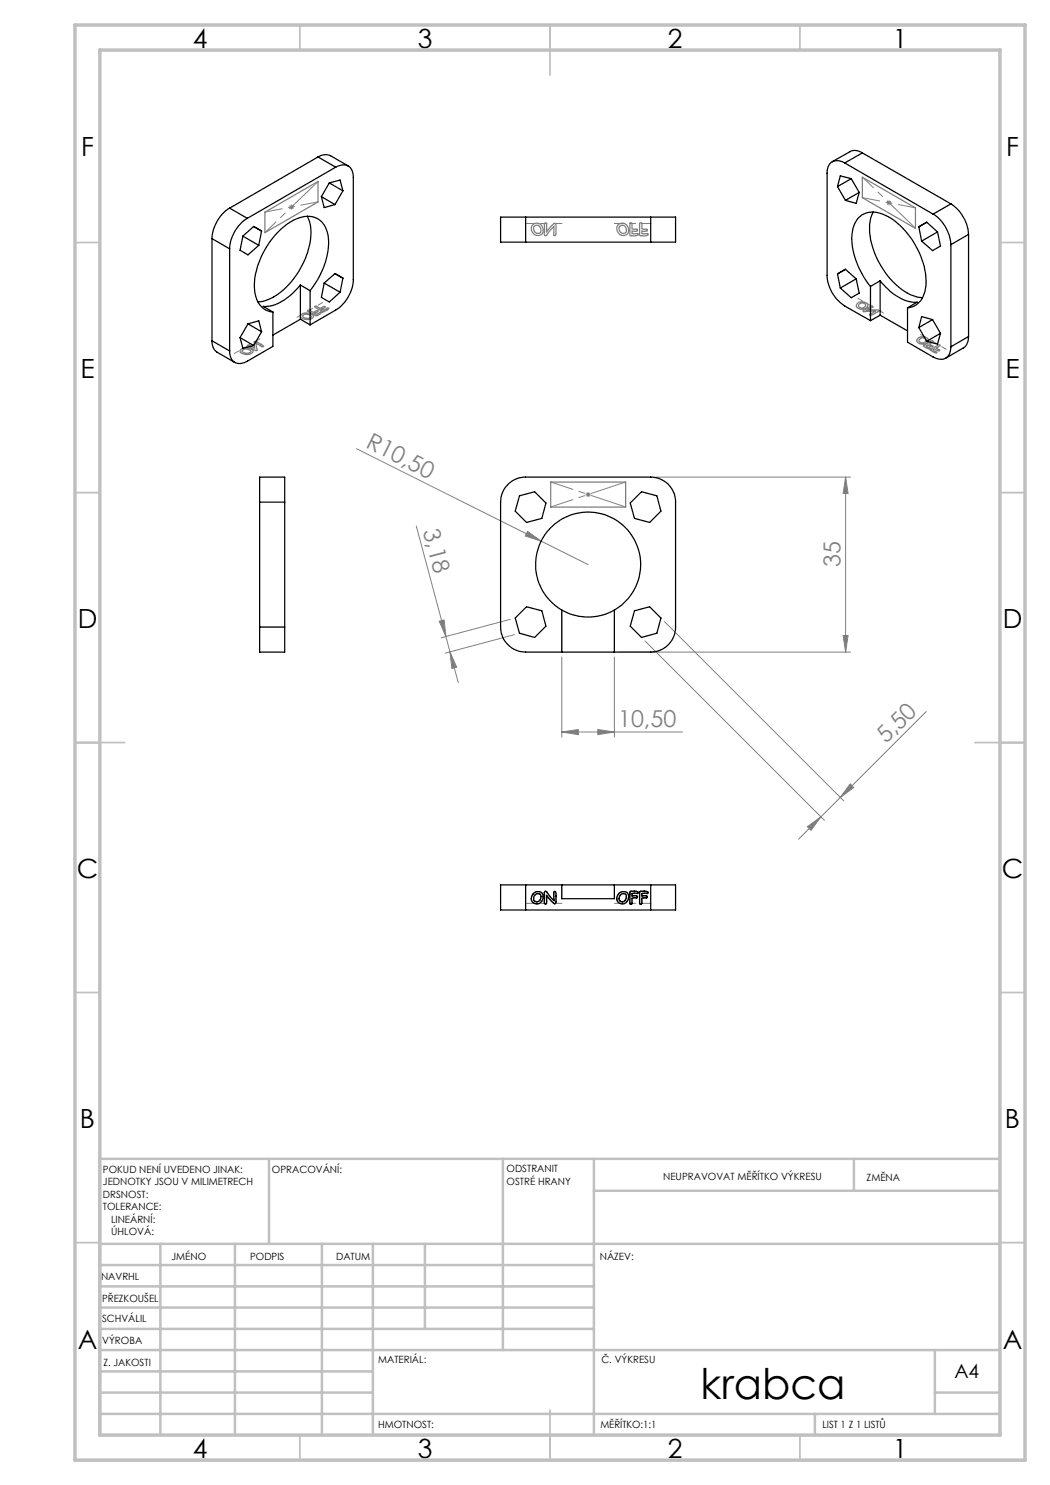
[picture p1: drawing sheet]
<svg xmlns="http://www.w3.org/2000/svg" width="210mm" height="297mm" viewBox="0 0 210 297" stroke-linecap="round" stroke-linejoin="round" font-family="sans-serif">
<g fill="none" stroke="#808080" stroke-width=".2">
<path d="M57.8 41.4h1M57.9 41.1l.8 .7M58.3 40.9v1M58.7 41.1l-.8 .7M177.3 40.6h1M177.4 40.2l.8 .7M177.8 40.1v1M178.2 40.2l-.8 .7M71.3 89.7l46.3 23.2M117.1 98.9h1M117.3 98.6l.7 .7M117.6 98.4v1"/>
<path d="M118 98.6l-.7 .7M131.1 95.4h39M169.1 95.4l.5 3.3h-1zM169.1 95.4v35M83.3 105.2l5.9 22.1M105.5 106.3l2.7 1.9-3.1-1zM87.8 124.2l1-.2 .4 3.3zM89.2 127.3l.8 3.1M90 130.4l1.7 6.1M90 130.4l1.3 3.1-.9 .2zM102.1 123.9l-13.9 3.7M102.9 126.9l-13.9 3.7"/>
<path d="M112.4 131.4v16M122.9 131.4v16M123.9 130.4h46.2M129 128.2l35.9 35.9M132.9 124.3l35.9 35.9M168.6 127.1h1l-.5 3.3zM112.4 146.4l3.3-.5v1zM112.4 146.4h24.1M119.6 145.9l3.3 .5-3.3 .5zM170 156.8l.7 .7-2.6 2zM185.2 142.3l-25.5 25.5M161.5 165.3l2.7-1.9-2 2.6z"/>
</g>
<g fill="none" stroke="#808080" stroke-width=".25">
<path d="M172.5 35.5l10.6 6.1v4.1l-10.6-6.2zM53 42.4l10.6-6.1v4.1l-10.6 6.1zM106.7 44.8a1.28 1.28 0 0 1 1.7 .5 1.28 1.28 0 0 1-.4 1.7 1.32 1.32 0 0 1-1.5-.5 1.32 1.32 0 0 1 .2-1.7zM106.9 45.3a.84 .84 0 0 1 1.1 .2 .84 .84 0 0 1-.2 1.2 .93 .93 0 0 1-.9-.4 .93 .93 0 0 1 0-1zM108.9 44.7a.34 .34 0 0 1 .4 .1 .34 .34 0 0 1 0 .4v1.1l.9-1a.8 .8 0 0 1 .9-.6l.1 1.7a.46 .46 0 0 1 0 .4 .46 .46 0 0 1-.4 .3v-1.8l-1.4 1.7a.31 .31 0 0 1-.4 .1 .31 .31 0 0 1-.1-.5zM123.5 45a1.27 1.27 0 0 1 1.9 .1 1.27 1.27 0 0 1-.3 1.9 1.35 1.35 0 0 1-1.5-.4 1.35 1.35 0 0 1-.1-1.6zM124 45.2a.88 .88 0 0 1 1.1 .3 .88 .88 0 0 1-.1 1.1 .92 .92 0 0 1-1-.4 .92 .92 0 0 1 0-1zM126 44.7l.4-.1v1.2l.4 .1a.42 .42 0 0 1 .4-.1 .42 .42 0 0 1 .3 .3l-1 .1a.27 .27 0 0 0-.1 .4 .27 .27 0 0 0 .3 .1h.7a.23 .23 0 0 1 .3 .2 .23 .23 0 0 1-.3 .2h-1a.36 .36 0 0 1-.4-.1 .36 .36 0 0 1 0-.4zM127.9 44.7l.4-.1 .1 1.2 .4 .1a.48 .48 0 0 1 .7 .1l-.2 .2h-.8a.27 .27 0 0 0-.1 .3 .27 .27 0 0 0 .2 .2h.6a.24 .24 0 0 1 .4 .2 .24 .24 0 0 1-.3 .2h-1a.37 .37 0 0 1-.4-.1 .37 .37 0 0 1 0-.4zM48.2 69.8l.8-.2a1.44 1.44 0 0 1 1.6 .7l-.5 .5-.7 .1a1.26 1.26 0 0 1-1.4-.7zM48.5 70.1a1.21 1.21 0 0 1 1.7 .2 1.16 1.16 0 0 1-1.8-.1zM49.6 69h.3l1 .6-.1-.6a.48 .48 0 0 1 .2-.7l1.2 .6a.29 .29 0 0 1 .4 .1 .29 .29 0 0 1 0 .4l-1.4-.8 .2 1.3a.32 .32 0 0 1-.3 .3 .32 .32 0 0 1-.3-.3l-1.2-.7z"/>
<path d="M60.3 62.9l.9-.3a1.49 1.49 0 0 1 1.5 .8l-.5 .4-.7 .1a1.11 1.11 0 0 1-1.4-.8zM60.7 63a1.18 1.18 0 0 1 1.6 .4h-.1a1.22 1.22 0 0 1-1.7-.2zM61.6 62.1l.2-.1 .8 .5 .4-.2a.29 .29 0 0 1 .3-.2 .29 .29 0 0 1 .3 .2l-.7 .3a.38 .38 0 0 0 .7 .1h.1a.44 .44 0 0 1 .7-.2l-.5 .4-.7 .2-1.6-.9zM63 61.3l.3-.1 .7 .5 .5-.2a.27 .27 0 0 1 .2-.2 .27 .27 0 0 1 .3 .2l-.7 .3a.41 .41 0 0 0 .6 .1h.2a.5 .5 0 0 1 .7-.2l-.4 .3-.8 .4-1.6-1zM171.5 60.7a1.27 1.27 0 0 1 2.1 .4 1.27 1.27 0 0 1-1.2 .8 1.27 1.27 0 0 1-1.1-.7zM171.8 60.9l.6-.3a.5 .5 0 0 1 .7 .4 .5 .5 0 0 1-.5 .6h-.3a.51 .51 0 0 1-.5-.7zM172.6 62.1l1.5-.8a.19 .19 0 0 1 .3-.1 .19 .19 0 0 1 .1 .2l-1.1 .7 1.5-.1a.7 .7 0 0 1 .9 .2l-1.3 .7a.35 .35 0 0 1-.6 0l1.3-.7-2.5 .1zM183.5 67.7a1.24 1.24 0 0 1 2.1 .3 1.21 1.21 0 0 1-1.1 .8 1.21 1.21 0 0 1-1.1-.7zM183.9 67.8l.5-.2a.51 .51 0 0 1 .6 .1 .51 .51 0 0 1 .1 .6 .71 .71 0 0 1-.7 .3 .71 .71 0 0 1-.6-.6zM184.7 69.1l1.8-.9 .2 .1-.8 .5 .4 .3a.18 .18 0 0 1 .2 .3 .17 .17 0 0 1-.3 0l-.4-.3a.3 .3 0 0 0-.3-.1 .3 .3 0 0 0-.3 .2l.8 .4a.56 .56 0 0 1-.8-.1zM186.1 69.9l1.8-.9 .1 .2-.7 .4 .4 .3a.16 .16 0 0 1 .2 .2 .16 .16 0 0 1-.1 .1 .16 .16 0 0 1-.2-.1l-.3-.1a.33 .33 0 0 0-.3-.2 .33 .33 0 0 0-.3 .2l.7 .4a.47 .47 0 0 1-.7 0l-.6-.3zM110.1 96.4h15v5h-15z"/>
<path d="M106.7 178.7l.1-.1a1.12 1.12 0 0 1 1.6 0 1.12 1.12 0 0 1 0 1.6 1.17 1.17 0 0 1-1.8 .3 1.17 1.17 0 0 1 .1-1.8zM106.9 179.1a.69 .69 0 0 1 1-.3 .69 .69 0 0 1 .2 1 .72 .72 0 0 1-1.1 .4 .72 .72 0 0 1-.1-1.1zM109 178.3l.4 .1 1.4 1.7-.1-1.3a.29 .29 0 0 1 0-.4 .29 .29 0 0 1 .4 0l.1 1.8a.35 .35 0 0 1-.2 .5 .35 .35 0 0 1-.4-.2l-1.3-1.4v1.2a.27 .27 0 0 1 0 .4 .27 .27 0 0 1-.4-.2zM123.8 178.7v-.1a1.12 1.12 0 0 1 1.6 0 1.12 1.12 0 0 1 .1 1.6 1.16 1.16 0 0 1-1.8 .3 1.16 1.16 0 0 1 .1-1.8zM124 179.1a.69 .69 0 0 1 1.1-.3 .69 .69 0 0 1 .1 1 .72 .72 0 0 1-1.1 .4 .72 .72 0 0 1-.1-1.1zM126 178.3h1.1a.34 .34 0 0 1 .4 0 .34 .34 0 0 1 .1 .4l-.8-.1a.29 .29 0 0 0-.4 .2 .29 .29 0 0 0 .1 .4h.8a.25 .25 0 0 1 .1 .4 .25 .25 0 0 1-.4 0l-.6 .1v1a.21 .21 0 0 1-.2 .2 .21 .21 0 0 1-.2-.2zM128 178.3l1-.1a.41 .41 0 0 1 .6 .4h-.9a.28 .28 0 0 0-.4 .2 .28 .28 0 0 0 .3 .4h.6a.25 .25 0 0 1 .3 .3 .25 .25 0 0 1-.5 .1l-.6 .1v1a.23 .23 0 0 1-.3 .2 .23 .23 0 0 1-.2-.2z"/>
</g>
<g fill="none" stroke="#c0c0c0" stroke-width=".35">
<path d="M60 5v5M110 5v10M160 5v5M15 48.5h5M200 48.5h5M15 98.5h5M200 98.5h5M15 148.5h10M195 148.5h10M15 198.5h5M200 198.5h5M15 248.5h5"/>
<path d="M200 248.5h5M60 287v5M110 282v10M160 287v5"/>
</g>
<g fill="none" stroke="#c0c0c0" stroke-width=".5">
<path d="M53.8 231.8v17M100.6 231.8v38.2M118.8 231.8v55.2M118.8 238.2h81.2M170.8 231.8v6.4M200 231.8h-180v55.2M20 248.8h180M20 257.3h98.8M20 253h98.8M32.1 248.8v38.2M47 248.8v38.2M64.4 248.8v38.2"/>
<path d="M74.6 248.8v38.2M85 248.8v17M20 265.8h98.8M20 261.5h98.8M20 278.5h54.6M20 274.3h54.6M20 270h180M187 278.5h13M187 270v12.8M20 282.8h180M163 282.8v4.2"/>
</g>
<path d="M15 5h190v287h-190zM20 10h180v277h-180z" fill="none" stroke="#c0c0c0" stroke-width=".7"/>
<path d="M125.1 96.4l-15 5M125.1 101.4l-15-5" fill="none" stroke="#808080" stroke-width=".2" stroke-dasharray="15.2 1.3 1.3 1.3" stroke-dashoffset="7.9"/>
<path d="M63.6 40.4l-10.6 2M183.1 41.6l-10.6-2.1" fill="none" stroke="#808080" stroke-width=".2" stroke-dasharray="15.2 1.3 1.3 1.3" stroke-dashoffset="11.7"/>
<path d="M63.6 36.3l-10.6 10.2M183.1 45.7l-10.6-10.3" fill="none" stroke="#808080" stroke-width=".2" stroke-dasharray="15.2 1.3 1.3 1.3" stroke-dashoffset="7.4"/>
<path d="M52 67.7l-5.1 3M59.4 63.5l5.1-3M176.7 62.6l-5.1-2.9M184.1 66.9l5.2 3" fill="none" stroke="#808080" stroke-width=".2" stroke-dasharray="15.2 1.3 1.3 1.3" stroke-dashoffset="14.2"/>
<path d="M112.4 44.7h-7.3M122.9 44.7h7.2M112.4 180.7h-7.3M122.9 180.7h7.2" fill="none" stroke="#808080" stroke-width=".2" stroke-dasharray="15.2 1.3 1.3 1.3" stroke-dashoffset="13.5"/>
<g fill="#808080">
<path d="M105.5 106.3l2.7 1.9-3.1-1z"/>
<path d="M112.4 146.4l3.3-.5v1zM119.6 145.9l3.3 .5-3.3 .5z"/>
<path d="M161.5 165.3l2.7-1.9-2 2.6zM170 156.8l.7 .7-2.6 2z"/>
<path d="M168.6 127.1h1l-.5 3.3zM169.1 95.4l.5 3.3h-1z"/>
<path d="M87.8 124.2l1-.2 .4 3.3zM90 130.4l1.3 3.1-.9 .2z"/>
</g>
<g fill="none" stroke="#000" stroke-width=".25">
<path d="M63.6 31.4a2.6 2.6 0 0 1 2.5-.3l3.5 2.1M63.6 31.4l3.5 2M63.6 31.4l-17.7 10.2M64.3 39.3l.5 2.2 2.2-.6M64.3 39.3l2.7 1.6M65.9 36.6l2.1-.6 .6 2.2M65.9 36.6l-1.6 2.7M65.9 36.6l2.7 1.6M67.1 33.4a2.21 2.21 0 0 1 3.1 .4l.5 1.4v20.7a7.7 7.7 0 0 1-3.6 6.1l-5.1 3M67.1 33.4l-17.6 10.3M68.6 38.2l-1.6 2.7M167.5 37.3l1.6 2.8"/>
<path d="M168.9 32.6a2.16 2.16 0 0 0-2.4-.2 2.16 2.16 0 0 0-1.1 2.2v20.5a7.7 7.7 0 0 0 3.5 6.1l5.2 2.9M168.9 32.6l17.7 10.2M170.3 35.7l1.5 2.8M170.3 35.7l-2.2-.5-.6 2.1M170.3 35.7l-2.8 1.6M171.8 38.5l-.6 2.2-2.1-.6M171.8 38.5l-2.7 1.6M172.5 30.6a2.31 2.31 0 0 0-2.5-.3l-3.6 2M172.5 30.6l-3.6 2M172.5 30.6l17.7 10.2M42.4 47.7l3.5 2.1M42.4 47.7v20.5"/>
<path d="M45.9 41.6a7.6 7.6 0 0 0-3.5 6.1M45.9 49.8v20.4M45.9 41.6l3.6 2.1M48.6 47.2l2.1-1.9 1.6 .9-.5 2.9M48.6 47.2l-.6 2.9 1.6 .9 2.2-1.9M48.6 47.2l3.2 1.9M49.5 43.7a7.6 7.6 0 0 0-3.6 6.1M60.1 57a10.1 10.1 0 0 1-7.1 4.3h-.4l2 1.1M60.1 57l1.9 1.1M60.1 57v6.8M61.5 43.2a9.7 9.7 0 0 1-.2 7.8 15 15 0 0 1-7.8 9l-1.9 .4M62 58.1a15 15 0 0 0 3.6-11.2 4.1 4.1 0 0 0-6.1-3.2 15.6 15.6 0 0 0-8.2 10.5 7.8 7.8 0 0 0 .8 7 3.3 3.3 0 0 0 2.5 1.2"/>
<path d="M62 58.1v6.9M64.8 56.6l2.2-1.9 1.6 .9-.6 2.9M64.8 56.6l-.5 2.9 1.6 .9 2.1-1.9M64.8 56.6l3.2 1.9M105.1 43.4h-5v5h5M105.1 43.4v5M105.1 48.4h25M105.1 43.4h25M130.1 43.4h5v5h-5M130.1 43.4v5M171.2 55.8l.6 2.8-1.5 .9-2.2-1.9M171.2 55.8l-2.1-1.9-1.6 .9 .6 2.8"/>
<path d="M171.2 55.8l-3.1 1.8M174.1 57.3a15.3 15.3 0 0 1-3.6-10.8 4.1 4.1 0 0 1 6-3.7 15.2 15.2 0 0 1 7.8 8.9 9.4 9.4 0 0 1-.1 8.4 3.6 3.6 0 0 1-2.7 1.5M174.1 57.3v6.8M174.6 42.4a10.3 10.3 0 0 0 .4 8.3 14.9 14.9 0 0 0 7.6 8.4l1.9 .4M176 56.2a10.1 10.1 0 0 0 7.1 4.3l.3-.1-1.9 1.2M176 56.2l-1.9 1.1M176 56.2v6.8M186.6 42.8a7.8 7.8 0 0 1 3.6 6.1M187.5 46.4l.6 2.8-1.6 .9-2.2-1.9M187.5 46.4l-2.2-2-1.5 1 .5 2.8M187.5 46.4l-3.2 1.8M190.2 40.8a8 8 0 0 1 3.5 6.1"/>
<path d="M190.2 48.9v20.5M190.2 40.8l-3.6 2M193.7 46.9l-3.5 2M193.7 46.9v20.4M42.4 68.2a2.4 2.4 0 0 0 1 2.2l3.6 2.1M42.4 68.2l3.5 2M48 67.5l.6 2.2 2.1-.6M48 67.5l2.7 1.6M49.6 64.8l2.2-.6 .5 2.2M49.6 64.8l-1.6 2.7M49.6 64.8l2.7 1.6M52.3 66.4l-1.6 2.7"/>
<path d="M54.6 62.4v6.9l-5.1 2.9a2.13 2.13 0 0 1-3.4-.8l-.2-1.2M60.1 63.8l-5.5 3.2M60.1 63.8l1.9 1.2M176 63l5.5 3.2M176 63l-1.9 1.1M181.5 61.6v6.8l5.1 3a2.21 2.21 0 0 0 3.1-.4l.3-.7 .2-.9M183.8 65.5l1.5 2.8M186.5 63.9l1.6 2.8M186.5 63.9l-2.2-.6-.5 2.2M186.5 63.9l-2.7 1.6M188.1 66.7l-.6 2.1-2.2-.5M188.1 66.7l-2.8 1.6"/>
<path d="M193.7 67.3a2.5 2.5 0 0 1-1 2.3l-3.6 2M193.7 67.3l-3.5 2.1M101.7 96.7a5.1 5.1 0 0 1 3.4-1.3h25a4.9 4.9 0 0 1 5 5v25a5 5 0 0 1-5 5h-25a5 5 0 0 1-5-5v-25a5.1 5.1 0 0 1 1.6-3.7zM103.9 99.2l3-.8 2.3 2.2-.8 3.1-3.1 .8-2.3-2.3zM51.9 100.4v-5h5v5M51.9 100.4v25M51.9 100.4h5M56.9 100.4v25M126 100.6l2.3-2.2 3.1 .8 .8 3-2.3 2.3-3-.8zM51.9 125.4v5h5v-5M51.9 125.4h5M103 123.6l2.3-2.2 3.1 .8 .8 3-2.3 2.3-3-.9z"/>
<path d="M112.4 122a10.5 10.5 0 0 1-2.8-15.8 10.5 10.5 0 0 1 16.1 0 10.5 10.5 0 0 1-2.8 15.8M112.4 122a10.7 10.7 0 0 0 10.5 0M112.4 122v8.4M122.9 122v8.4M126.9 122.2l3-.8 2.3 2.2-.8 3-3.1 .9-2.3-2.3zM105.1 177h-5v5h5M105.1 177h7.3M105.1 177v5M106.8 178.6a1.11 1.11 0 0 1 1.6 0 1.11 1.11 0 0 1 0 1.5 1.18 1.18 0 0 1-1.8 .4 1.18 1.18 0 0 1 .2-1.9zM106.9 179.1a.73 .73 0 0 1 1.2-.2 .73 .73 0 0 1-.1 1.1 .72 .72 0 0 1-1.1 .2 .72 .72 0 0 1 0-1.1zM109 178.3h.3l1.5 1.8-.1-1.4a.25 .25 0 0 1 0-.3 .25 .25 0 0 1 .4 0l.1 1.3a.91 .91 0 0 1-.3 1.1l-.6-.6-1-1.1v.9a.51 .51 0 0 1-.3 .8l-.1-.1zM112.4 177h10.5"/>
<path d="M112.4 177v2.7h10.5v-2.7M122.9 177h7.2M123.9 178.6a1.13 1.13 0 0 1 1.5 0 1.13 1.13 0 0 1 .2 1.5 1.15 1.15 0 0 1-1.8 .5 1.15 1.15 0 0 1-.1-1.8zM124.2 178.9a.67 .67 0 0 1 1 0 .67 .67 0 0 1 0 .9 .72 .72 0 0 1-1.1 .4 .72 .72 0 0 1-.1-1.1zM126 178.3h.3a1.06 1.06 0 0 1 1.4 .3l-.2 .1h-1.1v.5h.9a.21 .21 0 0 1 .2 .2 .21 .21 0 0 1-.2 .2l-.9 .1v1a.21 .21 0 0 1-.2 .2 .21 .21 0 0 1-.2-.2zM128 178.3h.2a1.06 1.06 0 0 1 1.4 .3l-.2 .1h-1v.5a.75 .75 0 0 1 1.1 .2l-.2 .2-.9 .1v1a.23 .23 0 0 1-.3 .2 .23 .23 0 0 1-.2-.2zM130.1 177h5v5h-5M130.1 177v5M105.1 182h25"/>
</g>
<text font-size="8.5" x="140.1" y="279.7">krabca</text>
<g font-size="5.3">
<text x="38.5" y="9.5">4</text>
<text x="83.5" y="9.5">3</text>
<text x="133.6" y="9.5">2</text>
<text x="178.6" y="9.5">1</text>
<text x="16.2" y="31.2">F</text>
<text x="201.2" y="31.2">F</text>
<text x="16.1" y="75.5">E</text>
<text x="201.1" y="75.5">E</text>
<text x="15.5" y="125.5">D</text>
<text x="200.5" y="125.5">D</text>
<text x="15.4" y="175.5">C</text>
<text x="200.4" y="175.5">C</text>
<text x="16" y="225.5">B</text>
<text x="201" y="225.5">B</text>
<text x="15.5" y="269.7">A</text>
<text x="200.5" y="269.7">A</text>
<text x="38.5" y="291.5">4</text>
<text x="83.5" y="291.5">3</text>
<text x="133.6" y="291.5">2</text>
<text x="178.6" y="291.5">1</text>
</g>
<g font-size="4.7" fill="#808080">
<text x="72.9" y="89.4" transform="rotate(27 72.9 89.4)">R10,50</text>
<text x="84.6" y="106.2" transform="rotate(75 84.6 106.2)">3,18</text>
<text x="168.1" y="113.4" transform="rotate(-90 168.1 113.4)">35</text>
<text x="123.6" y="145.4">10,50</text>
<text x="177.2" y="148.9" transform="rotate(-45 177.2 148.9)">5,50</text>
</g>
<text font-size="3.9" x="190.9" y="275.5">A4</text>
<g font-size="2">
<text x="20.6" y="234.6">POKUD NENÍ UVEDENO JINAK:</text>
<text x="20.6" y="237.1">JEDNOTKY JSOU V MILIMETRECH</text>
<text x="20.6" y="239.6">DRSNOST:</text>
<text x="54.4" y="234.6">OPRACOVÁNÍ:</text>
<text x="101.3" y="234.5">ODSTRANIT</text>
<text x="101.3" y="237">OSTRÉ HRANY</text>
<text x="132.6" y="236">NEUPRAVOVAT MĚŘÍTKO VÝKRESU</text>
<text x="173.3" y="236.2">ZMĚNA</text>
<text x="20.6" y="242.1">TOLERANCE:</text>
<text x="22.2" y="244.6">LINEÁRNÍ:</text>
<text x="22.2" y="247.1">ÚHLOVÁ:</text>
<text x="34.3" y="252">JMÉNO</text>
<text x="50" y="251.9">PODPIS</text>
<text x="67.2" y="251.9">DATUM</text>
<text x="120" y="251.9">NÁZEV:</text>
<text x="20.2" y="256.1">NAVRHL</text>
<text x="20.4" y="260.3">PŘEZKOUŠEL</text>
<text x="20.4" y="264.4">SCHVÁLIL</text>
<text x="20.5" y="268.8">VÝROBA</text>
<text x="20.7" y="273.1">Z. JAKOSTI</text>
<text x="75.6" y="272.5">MATERIÁL:</text>
<text x="120.3" y="272.5">Č. VÝKRESU</text>
<text x="75.6" y="285.5">HMOTNOST:</text>
<text x="120.1" y="285.6">MĚŘÍTKO:1:1</text>
<text x="164.5" y="285.6">LIST 1 Z 1 LISTŮ</text>
</g>
</svg>
